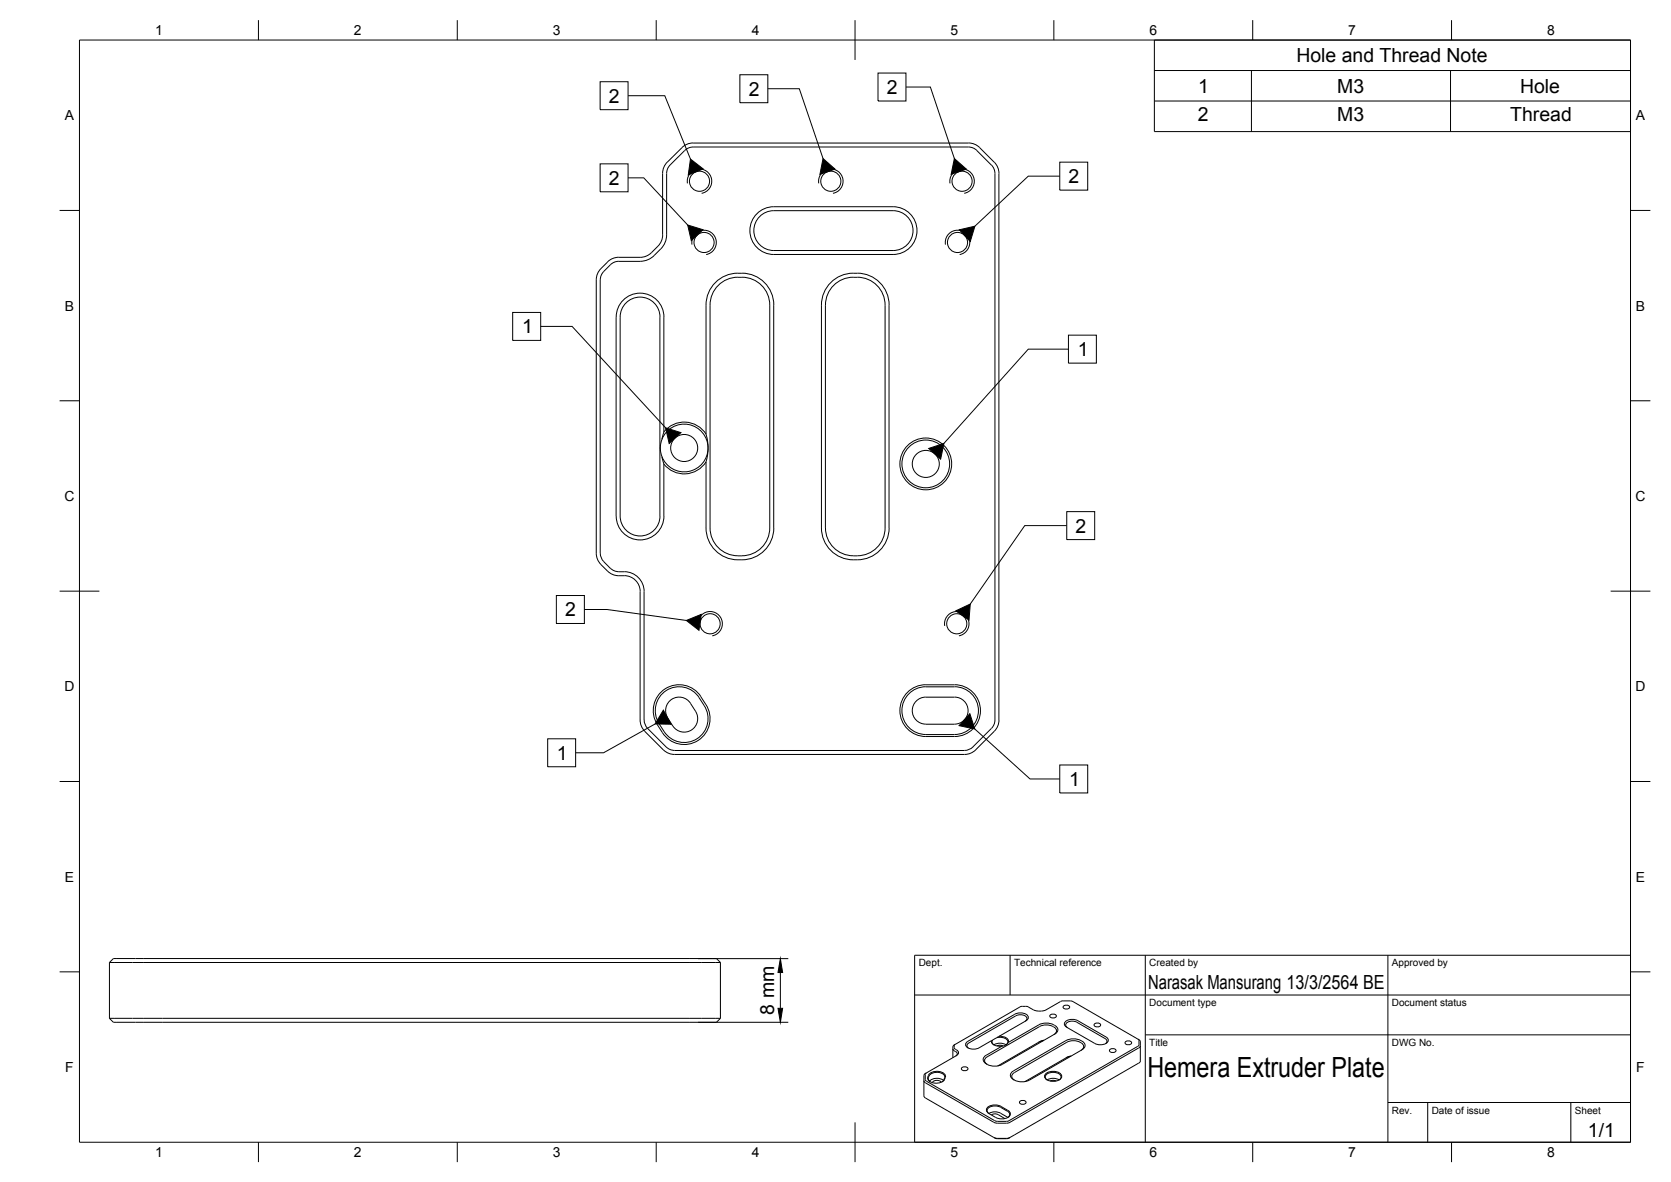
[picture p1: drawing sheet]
<svg xmlns="http://www.w3.org/2000/svg" width="420mm" height="297mm" viewBox="0 0 420 297" stroke-linecap="round" stroke-linejoin="round" font-family="sans-serif">
<!-- layer: Visible -->
<g fill="none" stroke="#000" stroke-width=".25">
<path d="M172.2 37.8l-4 4-.5 1.3-.1 15.9-.5 2.2a9.4 9.4 0 0 1-2.6 3l-1.9 1.2-1.6 .3M172.2 37.8l.7-.5 1.4-.4h69.2l.9 .2 1.2 .7M245.6 37.8l4 4 .4 .9 .2 .9v137.3l-.4 1.4-.5 .8-4.7 4.6-.7 .6-1.4 .3h-72.9l-.9-.2-.8-.4-5.1-4.9M166.6 59l-.3 1.5a7.8 7.8 0 0 1-2.5 3l-1.3 .9-1.5 .3M190.3 53.7a6 6 0 0 1 4.2-1.7h30.1a6 6 0 0 1 6 6 6 6 0 0 1-6 6h-30a6 6 0 0 1-5.6-3.8 6 6 0 0 1 1.3-6.5zM190.7 54.7a5 5 0 0 1 3.8-1.8h30.1a5 5 0 0 1 5 5.1 5 5 0 0 1-5 5h-30a5 5 0 0 1-4.6-2.9 5 5 0 0 1 .7-5.4zM250 40.8l-4-4-1-.6-1-.2-69.7-.1-1 .2-1.4 .6-4.1 4-.7 .9-.4 .9-.1 1.1v15.4M250 40.8l.9 1.3 .3 1.5v137.3l-.3 1.6-.9 1.3M152.8 65.9a7.7 7.7 0 0 0-2.6 2.9l-.3 1.5v68.7l.3 1.6a7.9 7.9 0 0 0 2.6 2.9l.8 .6 .9 .4 2.5 .2M154.9 79.7v50M154.9 79.7a6 6 0 0 1 6-6 6 6 0 0 1 6 6M155.6 64.7h5.4"/>
<path d="M155.6 64.7l-1.5 .3-1.4 .8M155.9 79.7a5 5 0 0 1 5-5 5 5 0 0 1 5 5M155.9 79.7v50a5 5 0 0 0 5 5 5 5 0 0 0 5-5v-50M161 65.7h-5.4l-1.4 .3-2.7 2.6-.4 .8-.2 .9v68.7l.2 .9 .4 .9 2 2 1.2 .7 .9 .2M166.9 79.7v28.8M185.5 68.7a8.1 8.1 0 0 1 9.1 8l-.1 56a8.1 8.1 0 0 1-9 8M185.5 69.7h1M185.5 68.7a8 8 0 0 0-8 8v32.4M185.5 69.7a7 7 0 0 0-7 7v56a7 7 0 0 0 7 7M186.6 69.7a7 7 0 0 1 6.9 7v56a7.1 7.1 0 0 1-8 7M208.9 71a9.1 9.1 0 0 1 13 .8 8 8 0 0 1 1.7 4.9v56a8.1 8.1 0 0 1-9 8 8 8 0 0 1-8.1-8v-56a8 8 0 0 1 2.4-5.7zM214.5 69.7h1"/>
<path d="M214.6 69.7a7 7 0 0 0-7.1 7l.1 56a7.3 7.3 0 0 0 9 6.9 7 7 0 0 0 5.9-6.9v-56a7 7 0 0 0-6.9-7M166.4 110.4a6 6 0 0 1 6.7-3.7 6 6 0 0 1 4.9 5.9M166.4 110.4a9.7 9.7 0 0 0 .5 6v.2M166.9 108.5l-.5 1.9M166.9 116.6v13.1M166.9 108.5a6.5 6.5 0 0 1 10.6 .6M177.5 116v16.7a8 8 0 0 0 8 8M177.5 109.1l.4 2 .1 1.5M177.5 116.1a6.5 6.5 0 0 1-10.6 .5M178 112.6l-.1 1.9-.4 1.5M178 112.6a6 6 0 0 1-4.9 5.9 6 6 0 0 1-6.7-3.8M154.9 129.7a6 6 0 0 0 6 6 6 6 0 0 0 6-6"/>
<path d="M155.6 143.7h1.4M157 143.7a5 5 0 0 1 5 5M157 144.7a4 4 0 0 1 4 4M161 148.7v32.2l.3 1.6 .8 1.3M161.9 148.7v32.2M168.4 176.2a3.4 3.4 0 0 1 5.2 .5 5.4 5.4 0 0 1 1.8 4.6 3.4 3.4 0 0 1-2.8 2.6 3.4 3.4 0 0 1-3.4-1.5 5.4 5.4 0 0 1-1.8-4.5l.6-1.2zM175.8 175.3a6 6 0 0 0-8.3-1.8 6 6 0 0 0-1.8 8.3 8.1 8.1 0 0 0 4.2 4.4 6 6 0 0 0 6.8-1.8 6 6 0 0 0 .4-7.1l-1.3-1.9M176.2 175.1a6.5 6.5 0 0 0-9-2 6.5 6.5 0 0 0-1.9 9 8.8 8.8 0 0 0 4.1 4.4 6.5 6.5 0 0 0 7.6-1.7 6.5 6.5 0 0 0 .5-7.7l-1.3-2M230.4 176.2a3.4 3.4 0 0 1 2.4-1h7.2a3.4 3.4 0 0 1 3.4 3.4 3.4 3.4 0 0 1-3.4 3.4h-7.2a3.4 3.4 0 0 1-3.2-2.1 3.4 3.4 0 0 1 .8-3.7zM232.8 172.1h7.2M232.8 172.6h7.2M232.8 172.6a6 6 0 0 0-6 6 6 6 0 0 0 6 6"/>
<path d="M232.8 172.1a6.5 6.5 0 0 0-6.5 6.5 6.5 6.5 0 0 0 6.5 6.5h7.2a6.5 6.5 0 0 0 6.5-6.5 6.5 6.5 0 0 0-6.5-6.5M240 172.6a6 6 0 0 1 6 6 6 6 0 0 1-6 6M162 180.9l.1 1 .7 1.1M162.1 183.8l4.7 4.6M166.8 188.4l1.3 .9 1.5 .3h72.9l1.6-.3 1.3-.9M232.8 184.6h7.2M250 183.8l-4.7 4.6M27.5 241.9l1-1h151.6l1 1M27.5 255.9l1 1h151.6l1-1M27.5 255.9h153.6M27.5 241.9h153.6M27.5 241.9v14"/>
<path d="M181.1 241.9v14M257.7 256.6a.72 .72 0 0 0 .5-.6 .72 .72 0 0 0-.5-.7l-.9-.3-1.4 .3-11.8 6.8a.7 .7 0 0 0-.5 .6 .7 .7 0 0 0 .4 .7M264 255.1a.86 .86 0 0 1 .9-.3 .86 .86 0 0 1 .7 .7 .86 .86 0 0 1-.9 .4 .86 .86 0 0 1-.7-.8zM265 260a1.05 1.05 0 0 0 .7-1.1 1.05 1.05 0 0 0-1-.9l-1.6-.4-1.7 .4-13.2 7.6a1 1 0 0 0-.7 .9 1 1 0 0 0 .7 1M267.4 252.9a.86 .86 0 0 1 .9-.3 .86 .86 0 0 1 .6 .7 .86 .86 0 0 1-.9 .3 .86 .86 0 0 1-.6-.7zM268.4 258.3a.72 .72 0 0 1-.4-.7 .72 .72 0 0 1 .4-.7l.5-.2a2.53 2.53 0 0 1 1.9 .2l7.1 4.1a.71 .71 0 0 1 .4 .6 .71 .71 0 0 1-.3 .7M269.1 251.5l-2.2 .1-3.9 2.2a4 4 0 0 1-3.1 0l-1.5-.8h-1.8l-16.4 9.4M269.1 251.5l.7 .2 16.3 9.4 .5 .3 .1 .4M271 256.5l7.1 4.1a.95 .95 0 0 1 .5 1.1 .95 .95 0 0 1-.9 .7l-1.5 .1-.9-.3-7.1-4.1M271 256.5a2.61 2.61 0 0 0-3.4 .6l.2 .7 .4 .3M275.1 257.4a.86 .86 0 0 1 .9-.4 .86 .86 0 0 1 .7 .8 .86 .86 0 0 1-.9 .3 .86 .86 0 0 1-.7-.7zM232.3 271.6l.4 .5 17.2 9.9 .9 .3h2.2l1-.3"/>
<path d="M232.7 275.9l17.2 9.9M232.9 269.6l-.3 .4v1.3l.3 .4 17.2 9.9 .7 .2h2.2l.7-.2M232.9 269.6l-.4 .3-.2 .4v5.1l.4 .5M233.4 270.8a2.38 2.38 0 0 1 4.2-.3l-.1 .4M233.5 270.8a.86 .86 0 0 0 .4 1.1M236.7 272a1.47 1.47 0 0 0-2.3 .1M237.3 271.5a2.82 2.82 0 0 0-3.6 .2M237.4 271.3l-.5 .6M237.5 270.9l-.2 .4M237.7 270.8l-.2 .4M237.7 270.8a1.44 1.44 0 0 0-1.7-1.5 1.98 1.98 0 0 0-2.7 2 2.81 2.81 0 0 0 4.2-.1M239.6 263.5l.4 .6"/>
<path d="M239.6 263.1v2.7M240 264.1a.71 .71 0 0 1 .6 1l-.3 .3M240 262.6l-.4 .5M240.2 262.4a.83 .83 0 0 0-.3 .8 .83 .83 0 0 0 .6 .7 .71 .71 0 0 1 .5 .6 .71 .71 0 0 1-.5 .7M240.2 262.4l-.2 .2M240.5 265.2l-7.6 4.4M241.8 268.4a.86 .86 0 0 1 .9-.3 .86 .86 0 0 1 .6 .7 .86 .86 0 0 1-.9 .3 .86 .86 0 0 1-.6-.7zM243.4 261.7a.95 .95 0 0 0-.6 1.1 .95 .95 0 0 0 1 .7l1.5 .1 .9-.3M248 265.2a1.21 1.21 0 0 0-.8 1.2 1.21 1.21 0 0 0 1 1.1M249.3 261.5a1.99 1.99 0 0 0 2.6 1.4M249.6 261.4l8.4-4.9a.95 .95 0 0 0 .5-1.1 .95 .95 0 0 0-.9-.7l-1.5-.1-.9 .3-11.8 6.8M249.6 261.4l-3.4 1.9"/>
<path d="M249.6 261.4a.82 .82 0 0 0 .4 1.2M249.9 262.6a3.1 3.1 0 0 1 3.1 0M250.6 260.8l1.1-.1a1.38 1.38 0 0 1 1.7 1.4l-.6 .5M250.6 262.8l.8-.1 .8 .2M251.2 260.4a2.12 2.12 0 0 1 2.4 1.3l-.1 .3M251.6 279.8l1.8 1M252.8 262.6l-.9 .3-3.9 2.3M253.3 279.3a4.9 4.9 0 0 0-3.1-1.4 1.63 1.63 0 0 0-2 1.4l.6 .6M253.3 279.2a.86 .86 0 0 1 .6 .8 .86 .86 0 0 1-.5 .8M253.4 279a4.7 4.7 0 0 0-3.8-1.3 1.59 1.59 0 0 0-1.6 1.4l.6 .7a3.1 3.1 0 0 1 3-.1M253.4 279a1.04 1.04 0 0 1 .6 1.2 1.04 1.04 0 0 1-1 .8l-1.1 .2a5.2 5.2 0 0 1-3.3-1.4M253.5 262l7.7-4.5a3.8 3.8 0 0 1 4.7 .9 1.15 1.15 0 0 1-.7 1.5l-13.7 7.8-1.7 .2-1.6-.4"/>
<path d="M253.5 262l-.7 .6M255.1 271.4a1.22 1.22 0 0 1-1-1 1.22 1.22 0 0 1 .7-1.3l13.2-7.6a3.9 3.9 0 0 1 4.8 .8 1.15 1.15 0 0 1-.7 1.5l-13.3 7.6M255.1 271.4l1 .4 1.1 .1 1.6-.5M256.4 276.8a.86 .86 0 0 1 .9-.3 .86 .86 0 0 1 .6 .7 .86 .86 0 0 1-.9 .4 .86 .86 0 0 1-.6-.8zM262.3 261.5l-1.1 .4M262.5 261.4l-1.1 .4-10.6 6.1M262.9 269.9a2.84 2.84 0 0 1 4 .4 1.77 1.77 0 0 1-2.1 1.4 1.77 1.77 0 0 1-2.1-1.4zM263.3 271.4a3.1 3.1 0 0 1 3 0M263.3 271.4a.95 .95 0 0 1-.4-1.1 .95 .95 0 0 1 .9-.7l1.5-.1a1.17 1.17 0 0 1 1.3 1.6l-.3 .3M264 271.7l.8-.2 .8 .2M269.2 265.5l-1.2 .3M269.3 265.4l-1 .3-10.6 6.1"/>
<path d="M271.8 263.9a1.04 1.04 0 0 0 .7-1.1 1.04 1.04 0 0 0-1-.9l-1.6-.4-1.6 .4-13.2 7.6a1 1 0 0 0-.7 1 1 1 0 0 0 .7 .9M279 263.8a.86 .86 0 0 1 .9-.3 .86 .86 0 0 1 .7 .7 .86 .86 0 0 1-.9 .3 .86 .86 0 0 1-.7-.7zM282.9 261.9a.86 .86 0 0 1 .9-.4 .86 .86 0 0 1 .7 .7 .86 .86 0 0 1-.9 .4 .86 .86 0 0 1-.7-.7zM286.1 262.9l-32.4 18.7M286.1 261.1l.3 .4v1M286.4 262.5l-.3 .4M286.7 261.8v4.8M286.7 266.6l-.3 .6-32.7 18.8M286.7 262.8l-.3 .5-32.4 18.7M249.3 280.2l.5-.2h.9l2 1.1M249.9 285.8l.9 .4h2.2l.7-.2M249.9 285.8l.9 .3h2.2l1-.3"/>
<circle cx="175.9" cy="45.5" r="2.53"/>
<circle cx="208.9" cy="45.5" r="2.53"/>
<circle cx="241.9" cy="45.5" r="2.53"/>
<circle cx="177" cy="60.9" r="2.53"/>
<circle cx="240.8" cy="60.9" r="2.53"/>
<circle cx="172" cy="112.6" r="3.4"/>
<circle cx="232.8" cy="116.6" r="6.5"/>
<circle cx="232.8" cy="116.6" r="3.4"/>
<circle cx="232.8" cy="116.6" r="6"/>
<circle cx="178.6" cy="156.8" r="2.53"/>
<circle cx="240.6" cy="156.8" r="2.53"/>
</g>
<!-- layer: Visible Narrow -->
<path d="M172.9 46.1a3.1 3.1 0 0 1 2.4-3.6 3.1 3.1 0 0 1 3.6 2.5 3.1 3.1 0 0 1-2.5 3.6M205.9 46.1a3.1 3.1 0 0 1 2.5-3.6 3.1 3.1 0 0 1 3.5 2.5 3.1 3.1 0 0 1-2.5 3.6M238.9 46.1a3.1 3.1 0 0 1 2.5-3.6 3.1 3.1 0 0 1 3.5 2.5 3.1 3.1 0 0 1-2.5 3.6M174 61.5a3.1 3.1 0 0 1 2.5-3.6 3.1 3.1 0 0 1 3.6 2.5 3.1 3.1 0 0 1-2.5 3.6M237.7 61.5a3.1 3.1 0 0 1 2.5-3.6 3.1 3.1 0 0 1 3.6 2.5 3.1 3.1 0 0 1-2.5 3.6M175.5 157.3a3.1 3.1 0 0 1 2.5-3.6 3.1 3.1 0 0 1 3.6 2.5 3.1 3.1 0 0 1-2.5 3.6M237.5 157.3a3.1 3.1 0 0 1 2.5-3.6 3.1 3.1 0 0 1 3.6 2.5 3.1 3.1 0 0 1-2.5 3.6" fill="none" stroke="#000" stroke-width=".25"/>
<!-- layer: Border -->
<g fill="none" stroke="#000" stroke-width=".25">
<path d="M20 10.1h390v276.9h-390zM65 5.1v5M115 5.1v5M165 5.1v5M215 5.1v10M265 5.1v5M315 5.1v5M365 5.1v5M15 52.9h5M410 52.9h5M15 100.7h5M410 100.7h5"/>
<path d="M15 148.6h10M405 148.6h10M15 196.4h5M410 196.4h5M15 244.2h5M410 244.2h5M65 287v5M115 287v5M165 287v5M215 282.1v9.9M265 287v5M315 287v5"/>
<path d="M365 287v5"/>
</g>
<!-- layer: TitleBlock -->
<path d="M230 240.1h180v46.9h-180zM230 250h180M254 240.1v9.9M288 240.1v46.9M349 240.1v46.9M288 260.1h122M349 277.1h61M359 277.1v9.9M395 277.1v9.9" fill="none" stroke="#000" stroke-width=".25"/>
<!-- layer: Dimensions -->
<path d="M175.5 240.9h22.7M175.5 256.9h22.7M196.2 244.4v9" fill="none" stroke="#000" stroke-width=".25"/>
<path d="M196.2 240.9l.6 3.5h-1.2zM195.6 253.4h1.2l-.6 3.5z" fill="#000" stroke="#000" stroke-width=".25"/>
<!-- layer: Annotations -->
<g fill="none" stroke="#000" stroke-width=".25">
<path d="M186 18.8h7.1v7h-7.1zM220.8 18.4h7v7h-7zM150.9 20.5h7v7.1h-7zM157.9 24.1h9.3l6.4 15.9M193.1 22.3h7.9l5.9 17.5M227.8 21.9h6.1l6.1 17.9M150.9 41.2h7v7h-7zM157.9 44.7h4l11 11.8M266.5 44.3h-7.9l-13.5 12.5M266.5 40.8h7v7h-7zM128.9 78.5h7.1v7h-7.1zM136 82h7.8l23.6 25.5"/>
<path d="M268.6 87.7h-10l-21.3 23.7M268.6 84.2h7.1v7.1h-7.1zM268.2 132.1h-10.5l-13.7 19.7M268.2 128.6h7.1v7h-7.1zM139.9 149.7h7v7h-7zM146.9 153.2h5.7l20 2.7M137.7 185.7h7v7h-7zM164.7 181.9l-12.9 7.3h-7.1M245.1 183.2l13.9 12.6h7.5M266.5 192.2h7v7.1h-7z"/>
</g>
<path d="M173.6 40l3.2 2.4-3.7 1.6zM206.9 39.8l3.1 2.7-3.8 1.3zM240 39.8l3 2.7-3.8 1.3zM172.9 56.5l3.9 1.2-3 2.8zM241.2 57.7l3.9-.9-1.1 3.9zM167.4 107.5l3.8 1.2-2.9 2.7zM233.5 112.7l3.8-1.3-.8 4zM172.6 155.9l3.7-1.5-.6 4zM240.3 153.5l3.7-1.7-.4 4zM166.8 178.5l2 3.5-4.1-.1zM243.9 179.4l1.2 3.8-3.9-.8z" fill="#000" stroke="#000" stroke-width=".25"/>
<!-- layer: BOM -->
<path d="M290.3 10.1h119.7v23h-119.7zM290.3 17.7h119.7M314.7 17.7v15.4M364.7 17.7v15.4M290.3 25.4h119.7" fill="none" stroke="#000" stroke-width=".25"/>
<text font-size="7" x="288.5" y="270.6">Hemera Extruder Plate</text>
<g font-size="4.9">
<text x="326" y="15.6">Hole and Thread Note</text>
<text x="223" y="23.6">2</text>
<text x="301.3" y="23.3">1</text>
<text x="336.2" y="23.3">M3</text>
<text x="382.2" y="23.3">Hole</text>
<text x="153.1" y="25.8">2</text>
<text x="188.3" y="24.1">2</text>
<text x="301.2" y="30.4">2</text>
<text x="336.2" y="30.4">M3</text>
<text x="379.7" y="30.4">Thread</text>
<text x="153.1" y="46.4">2</text>
<text x="268.7" y="46">2</text>
<text x="131.3" y="83.8">1</text>
<text x="271" y="89.5">1</text>
<text x="270.4" y="133.8">2</text>
<text x="142.1" y="154.9">2</text>
<text x="140" y="190.9">1</text>
<text x="268.8" y="197.5">1</text>
<text x="288.7" y="248.5">Narasak Mansurang 13/3/2564 BE</text>
<text x="194.6" y="255" transform="rotate(-90 194.6 255)">8 mm</text>
<text x="399.3" y="285.8">1/1</text>
</g>
<g font-size="3.5">
<text x="39" y="8.8">1</text>
<text x="89" y="8.8">2</text>
<text x="139" y="8.8">3</text>
<text x="189" y="8.8">4</text>
<text x="239" y="8.8">5</text>
<text x="289" y="8.8">6</text>
<text x="339" y="8.8">7</text>
<text x="389" y="8.8">8</text>
<text x="16.3" y="30.2">A</text>
<text x="411.3" y="30.2">A</text>
<text x="16.3" y="78">B</text>
<text x="411.3" y="78">B</text>
<text x="16.2" y="125.9">C</text>
<text x="411.2" y="125.9">C</text>
<text x="16.2" y="173.7">D</text>
<text x="411.2" y="173.7">D</text>
<text x="16.3" y="221.6">E</text>
<text x="411.3" y="221.6">E</text>
<text x="16.4" y="269.4">F</text>
<text x="411.4" y="269.4">F</text>
<text x="39" y="290.8">1</text>
<text x="89" y="290.8">2</text>
<text x="139" y="290.8">3</text>
<text x="189" y="290.8">4</text>
<text x="239" y="290.8">5</text>
<text x="289" y="290.8">6</text>
<text x="339" y="290.8">7</text>
<text x="389" y="290.8">8</text>
</g>
<g font-size="2.5">
<text x="231" y="242.9">Dept.</text>
<text x="255" y="242.9">Technical reference</text>
<text x="289" y="242.9">Created by</text>
<text x="350" y="242.9">Approved by</text>
<text x="289" y="252.8">Document type</text>
<text x="350" y="252.8">Document status</text>
<text x="289" y="262.9">Title</text>
<text x="350" y="262.9">DWG No.</text>
<text x="350" y="279.9">Rev.</text>
<text x="360" y="279.9">Date of issue</text>
<text x="396" y="279.9">Sheet</text>
</g>
</svg>
